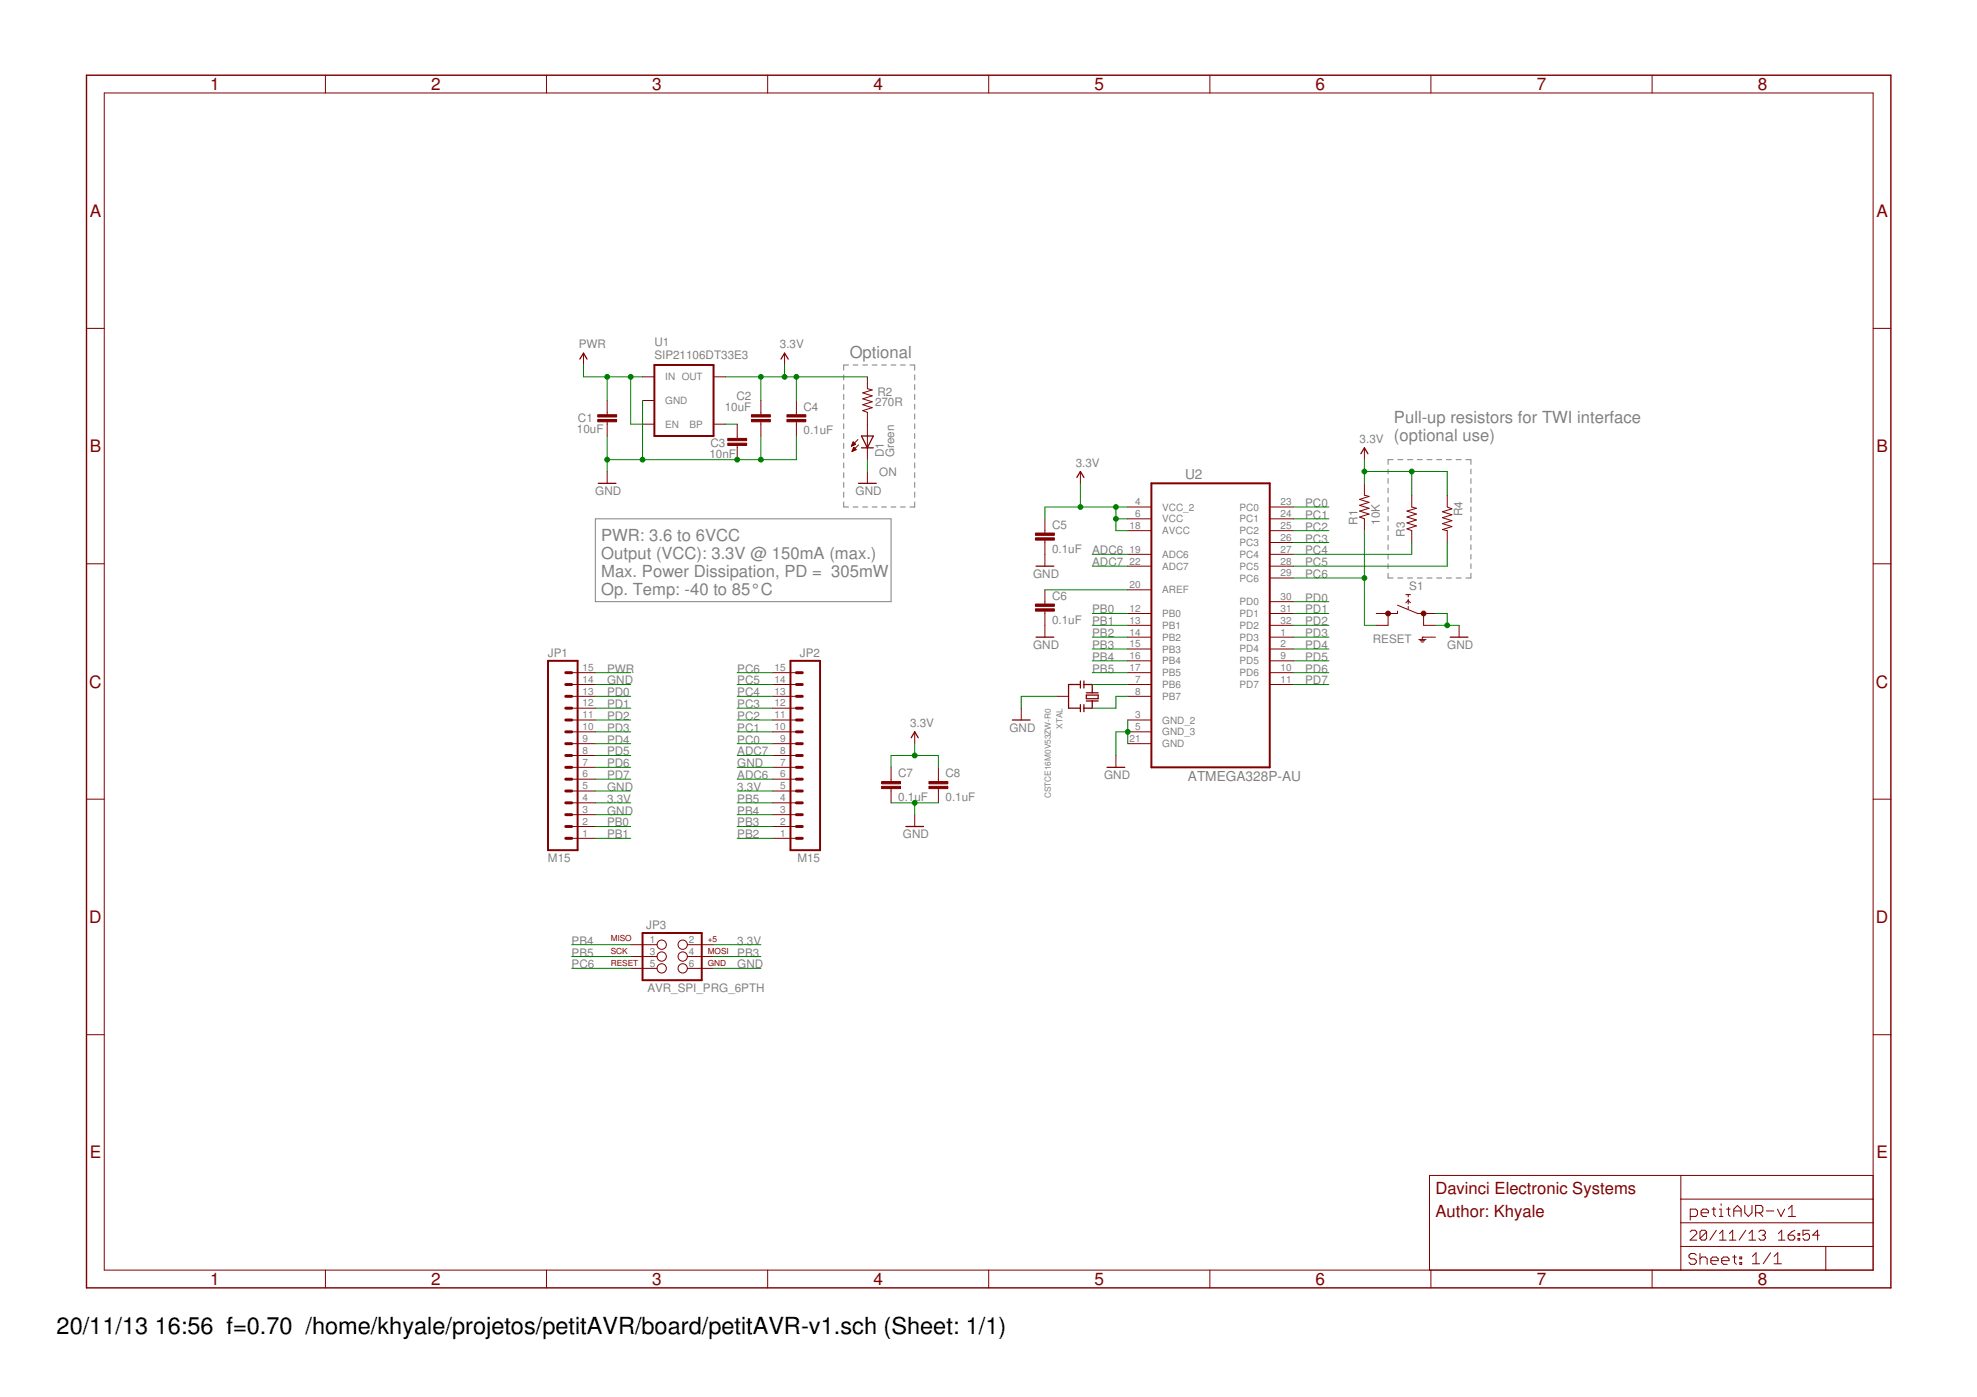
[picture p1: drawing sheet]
<svg xmlns="http://www.w3.org/2000/svg" width="297mm" height="210mm" viewBox="0 0 297 210" stroke-linecap="round" stroke-linejoin="round" font-family="sans-serif">
<g fill="none" stroke="#808080" stroke-width=".15">
<path d="M126.8 56.3v.8M126.8 57.8v.7M126.8 59.2v.8M127.5 54.8h-.7v.8M128.2 54.8h.7M129.6 54.8h.7M131 54.8h.8M132.5 54.8h.7M133.9 54.8h.7M135.3 54.8h.7M136.7 54.8h.7v.8M137.4 56.3v.8"/>
<path d="M137.4 57.8v.7M137.4 59.2v.8M89.5 78h44.4v12.4h-44.4zM126.8 60.7v.8M126.8 62.2v.8M126.8 63.7v.7M126.8 65.1v.8M126.8 66.6v.8M126.8 68.1v.7M126.8 69.5v.8M126.8 71v.8M126.8 72.5v.7"/>
<path d="M126.8 73.9v.8M126.8 75.4v.8h.7M128.2 76.2h.7M129.6 76.2h.7M131 76.2h.8M132.5 76.2h.7M133.9 76.2h.7M135.3 76.2h.7M137.4 60.7v.8M137.4 62.2v.8M137.4 63.7v.7M137.4 65.1v.8"/>
<path d="M137.4 66.6v.8M137.4 68.1v.7M137.4 69.5v.8M137.4 71v.8M137.4 72.5v.7M137.4 73.9v.8M137.4 75.4v.8h-.7M208.6 70.5v.7M208.6 71.9v.7M208.6 73.3v.8M208.6 74.8v.7M208.6 76.2v.7"/>
<path d="M208.6 77.6v.7M208.6 79v.7M209.3 69.1h-.7v.7M210 69.1h.8M211.5 69.1h.7M212.9 69.1h.8M214.4 69.1h.8M215.9 69.1h.7M217.3 69.1h.8M218.8 69.1h.7M220.2 69.1h.8v.7M221 70.5v.7"/>
<path d="M221 71.9v.7M221 73.3v.8M221 74.8v.7M221 76.2v.7M221 77.6v.7M221 79v.7M208.6 86.1v.7h.7M208.6 80.4v.8M208.6 81.9v.7M208.6 83.3v.7M208.6 84.7v.7M210 86.8h.8"/>
<path d="M211.5 86.8h.7M212.9 86.8h.8M214.4 86.8h.8M215.9 86.8h.7M217.3 86.8h.8M218.8 86.8h.7M221 80.4v.8M221 81.9v.7M221 83.3v.7M221 84.7v.7M221 86.1v.7h-.8"/>
</g>
<path d="M98.3 54.8h8.9v10.7h-8.9zM173 72.6h17.8v42.7h-17.8zM82.3 99.3h4.5v28.4h-4.5zM118.8 99.3h4.4v28.4h-4.4zM96.5 140.2h8.9v7.1h-8.9z" fill="none" stroke="#800000" stroke-width=".3"/>
<g fill="none" stroke="#800000" stroke-width=".15">
<path d="M15.7 14h265.7v176.8h-265.7zM48.9 11.3v2.7M82.1 11.3v2.7M115.3 11.3v2.7M148.5 11.3v2.7M181.8 11.3v2.7M215 11.3v2.7M248.2 11.3v2.7M13 49.3h2.7M87.7 53.1v1.7M96.5 56.6h1.8M107.2 56.6h1.8"/>
<path d="M117.9 53.1v1.7M130.3 56.6v1.8l.7 .2-1.4 .4 1.4 .5-1.4 .4 1.4 .5-1.4 .4 1.4 .5-1.4 .4 .7 .3v7.1M281.4 49.3h2.7M91.2 60.2v2.1M91.2 63.4v2.1M91.2 70.8v1.8M96.5 60.2h1.8M96.5 63.7h1.8M107.2 63.7h1.8M110.8 63.7v2.2M110.8 66.9v2.2M114.3 60.2v2.1"/>
<path d="M114.3 63.4v2.1M119.7 60.2v2.1M119.7 63.4v2.1M128 67h.1M128 66.9h.2M128 66.8h.4M128 66.8h.5M128 67.8h.1M128.1 67.7h.1M128.1 66.7h.4M128.1 66.6h.3M128.1 67.6h.3"/>
<path d="M128.1 67.6h.5M128.1 66.5h.2M128.2 66.4h.1M128.2 67.5h.4M128.2 67.4h.3M128.2 67.4h.2M128.2 67.3h.2M128.5 66.8l-.3-.4-.3 .6M128.5 66.8l-.6 .2M128.6 67.6l-.3-.4-.3 .6M128.6 67.6l-.6 .2M128.9 66l-1 1"/>
<path d="M129 66.8l-1 1M130.3 70.8v1.8M157 78v2.1M162.3 70.8v1.8M169.4 76.2h3.6M169.4 78h3.6M169.4 79.7h3.6M190.8 76.2h3.5M190.8 78h3.5M190.8 79.7h3.5M205 72.6v1.8l.7 .2-1.4 .4 1.4 .5-1.4 .4 1.4 .5-1.4 .4 1.4 .4-1.4 .5 .7 .3v1.7M205 67.3v1.8"/>
<path d="M212.1 74.4v1.8l.7 .2-1.4 .4 1.4 .4-1.4 .5 1.4 .4-1.4 .5 1.4 .4-1.4 .5 .7 .2v1.8M217.4 74.4v1.8l.7 .3-1.4 .4 1.4 .4-1.4 .5 1.4 .4-1.4 .5 1.4 .4-1.4 .5 .7 .1v1.8M13 84.7h2.7M157 81.2v3.9M157 88.6v2.2M157 91.8v3.9M169.4 83.3h3.6M169.4 85.1h3.6M169.4 88.6h3.6M169.4 92.2h3.6M169.4 94h3.6M169.4 95.7h3.6"/>
<path d="M169.4 97.5h3.6M169.4 99.3h3.6M190.8 83.3h3.5M190.8 85.1h3.5M190.8 92.2h3.5M190.8 94h3.5M190.8 95.7h3.5M190.8 97.5h3.5M190.8 99.3h3.5M190.8 81.5h3.5M190.8 86.8h3.5M190.8 90.4h3.5"/>
<path d="M208.6 92.2v1.8h-1.8M210 91.8v.4h-3.2M210 90.9l3 1.3h2.7M211.2 89.3h.7M211.2 90.6l.4-.4 .3 .4M211.6 89.3v.4M211.6 90v.8M211.6 91.1v.4M213.2 96.1h1M213.4 96.3h.7M213.5 96.5h.4M213.9 92.2v1.8h1.8"/>
<path d="M215.7 95.7h-2v.4M219.2 94v1.7M281.4 84.7h2.7M85.9 118.9h3.6M85.9 117.1h3.6M85.9 115.3h3.6M85.9 113.5h3.6M85.9 111.7h3.6M85.9 110h3.6M85.9 108.2h3.6M85.9 106.4h3.6M85.9 104.6h3.6"/>
<path d="M85.9 102.8h3.6M85.9 101.1h3.6M116.1 118.9h3.6M116.1 117.1h3.6M116.1 115.3h3.6M116.1 113.5h3.6M116.1 111.7h3.6M116.1 110h3.6M116.1 108.2h3.6M116.1 106.4h3.6M116.1 104.6h3.6M116.1 102.8h3.6"/>
<path d="M116.1 101.1h3.6M133.9 115.3v2.1M133.9 118.5v2.1M137.4 110v1.7M141 115.3v2.1M141 118.5v2.1M153.4 106.4v1.8M158.8 104.6h1.7M167.7 113.5v1.8M169.4 111.7h3.6M169.4 110h3.6M169.4 108.2h3.6"/>
<path d="M169.4 104.6h3.6M169.4 102.8h3.6M169.4 101.1h3.6M190.8 102.8h3.5M190.8 101.1h3.5M13 120.1h2.7M85.9 126h3.6M85.9 124.2h3.6M85.9 122.4h3.6M85.9 120.6h3.6M116.1 126h3.6M116.1 124.2h3.6"/>
<path d="M116.1 122.4h3.6M116.1 120.6h3.6M137.4 122.4v1.8M281.4 120.1h2.7M13 155.5h2.7M94.8 141.9h3.9M94.8 143.7h3.9M94.8 145.5h3.9M103.3 141.9h3.9M103.3 143.7h3.9M103.3 145.5h3.9M281.4 155.5h2.7"/>
<path d="M252.5 176.6v14.2M281.4 176.6h-66.6v14.2M48.9 190.8v2.7M82.1 190.8v2.7M115.3 190.8v2.7M148.5 190.8v2.7M181.8 190.8v2.7M215 190.8v2.7M248.2 190.8v2.7M252.5 187.3h28.9M252.5 183.7h28.9M252.5 180.2h28.9"/>
<path d="M253.9 185.1l.3-.3h.5l.2 .3v.3l-1 .9h1M254 182.8h.8l.2-.3v-.6l-.2-.2h-.8v1.6M254.9 188.6l-.3-.3h-.6l-.2 .3v.3l.2 .2h.6l.3 .3v.3l-.3 .3h-.6l-.2-.3M255.4 188.3v1.7M255.4 189.1l.3-.2h.5l.3 .2v.9M255.6 182.2h1.1v-.3l-.3-.2h-.5l-.3 .2v.6l.3 .3h.5M256.4 185.1v1l-.2 .2h-.5l-.3-.2M256.4 185.1l-.2-.3h-.5l-.3 .3v1M256.4 185.1l-1 1M257 189.4h1.1v-.3l-.2-.2h-.6l-.3 .2v.6l.3 .3h.6M257.2 181.7h.6M257.5 181.4v1.1l.3 .3"/>
<path d="M257.9 184.8l-1 1.5M258.3 181.7h.3v1.1M258.3 182.8h.6M258.4 186.3h1M258.4 185.4l.4-.6v1.5M258.6 180.9v.2M258.7 189.4h1.1v-.3l-.3-.2h-.5l-.3 .2v.6l.3 .3h.5M259.4 181.7h.5M259.7 181.4v1.1l.2 .3M259.8 186.3h1M259.8 185.4l.5-.6v1.5M260.3 188.9h.6"/>
<path d="M260.5 182.8v-1.1l.5-.6 .6 .6v1.1M260.5 181.9h1.1M260.6 188.6v1.1l.3 .3M261.4 188.9h.3v.2h-.3zM261.4 189.7h.3v.3h-.3zM262.1 181.1v1.1l.6 .6 .5-.6v-1.1M262.3 184.8l-1 1.5M262.8 186.3h1M262.8 185.4l.5-.6v1.5M263.3 188.8l.5-.6v1.7M263.3 189.9h1.1M263.8 182.2h.8l.3-.3v-.5l-.3-.3h-.8v1.7"/>
<path d="M264.3 185.1l.2-.3h.5l.2 .3v.3l-.2 .2M264.3 182.2l.6 .6M264.8 185.6h.2M265 185.6l.2 .2v.3l-.2 .2h-.5l-.2-.2M265.4 181.9h1.1M266 188.2l-1.1 1.7M266.6 189.9h1.1M266.6 188.8l.5-.6v1.7M267.1 181.7l.5 1.1 .5-1.1M267.2 186.3h1M267.2 185.4l.5-.6v1.5M268.7 185.6h.7l.3 .2v.3l-.3 .2h-.5l-.2-.2z"/>
<path d="M268.7 182.8h1.1M268.7 181.7l.5-.6v1.7M269.7 184.8l-.5 .3-.5 .5M270.2 186.1h.2v.2h-.2zM270.2 185.4h.2v.2h-.2zM271.9 184.8h-1v.8l.5-.2h.2l.3 .2v.5l-.3 .2h-.5l-.2-.2M273.3 185.6h-.9l.7-.8v1.5M274.3 187.3v3.5"/>
<circle cx="99.4" cy="143.7" r=".7"/>
<circle cx="99.4" cy="145.5" r=".7"/>
<circle cx="99.4" cy="141.9" r=".7"/>
<circle cx="102.6" cy="141.9" r=".7"/>
<circle cx="102.6" cy="143.7" r=".7"/>
<circle cx="102.6" cy="145.5" r=".7"/>
</g>
<g fill="#800000" stroke="#800000" stroke-width=".15">
<path d="M89.8 62.3h2.8v.4h-2.8z"/>
<path d="M89.8 63h2.8v.4h-2.8z"/>
<path d="M112.9 62.3h2.8v.4h-2.8z"/>
<path d="M112.9 63h2.8v.4h-2.8z"/>
<path d="M109.3 65.9h2.9v.3h-2.9z"/>
<path d="M109.3 66.6h2.9v.3h-2.9z"/>
<path d="M118.2 63h2.9v.4h-2.9z"/>
<path d="M118.2 62.3h2.9v.4h-2.9z"/>
<path d="M155.6 80.8h2.8v.4h-2.8z"/>
<path d="M155.6 80.1h2.8v.3h-2.8z"/>
<path d="M155.6 91.5h2.8v.3h-2.8z"/>
<path d="M155.6 90.8h2.8v.3h-2.8z"/>
<path d="M139.6 118.2h2.8v.3h-2.8z"/>
<path d="M139.6 117.4h2.8v.4h-2.8z"/>
<path d="M132.5 118.2h2.8v.3h-2.8z"/>
<path d="M132.5 117.4h2.8v.4h-2.8z"/>
</g>
<g fill="none" stroke="#800000" stroke-width=".19">
<path d="M87.1 54l.6-.9 .5 .9M117.3 54l.6-.9 .5 .9M89.9 72.6h2.6M129 72.6h2.7M129.4 65.5h1.8l-.9 1.8zM129.4 67.3h1.8M161.8 71.7l.5-.9 .6 .9M204.5 68.2l.5-.9 .5 .9M155.7 95.7h2.6M155.7 85.1h2.6M217.9 95.7h2.7M136.9 110.8l.5-.8 .6 .8"/>
<path d="M152.1 108.2h2.7M162.3 102.3v1.1M162.3 105.9v1M162.3 102.8h-1.8v3.6h1.8M162.9 102.3v1.1M162.9 105.9v1M162.9 102.8h1.2v1.3M163.2 104.4h1.8v.6h-1.8zM163.2 104.1h1.8M163.2 105.3h1.8M164.1 105.3v1.1h-1.2M166.3 115.3h2.7"/>
<path d="M136.1 124.2h2.7"/>
</g>
<g fill="none" stroke="#800000" stroke-width=".44">
<path d="M85 118.9h.9M85 117.1h.9M85 115.3h.9M85 113.5h.9M85 111.7h.9M85 110h.9M85 108.2h.9M85 106.4h.9M85 104.6h.9M85 102.8h.9M85 101.1h.9M119.7 118.9h.8"/>
<path d="M119.7 117.1h.8M119.7 115.3h.8M119.7 113.5h.8M119.7 111.7h.8M119.7 110h.8M119.7 108.2h.8M119.7 106.4h.8M119.7 104.6h.8M119.7 102.8h.8M119.7 101.1h.8M85 122.4h.9M85 124.2h.9"/>
<path d="M85 126h.9M85 120.6h.9M119.7 122.4h.8M119.7 124.2h.8M119.7 126h.8M119.7 120.6h.8"/>
</g>
<g fill="#800000" stroke="#800000" stroke-width=".15">
<circle cx="213.9" cy="92.2" r=".36"/>
<circle cx="208.6" cy="92.2" r=".36"/>
</g>
<path d="M13 11.3h271.1v182.2h-271.1z" fill="none" stroke="#800000" stroke-width=".21"/>
<g fill="none" stroke="#008000" stroke-width=".15">
<path d="M87.7 54.8v1.8h8.8M91.2 56.6v3.6M94.8 56.6v7.1h1.7M109 56.6h21.3M114.3 56.6v3.6M117.9 54.8v1.8M119.7 56.6v3.6M91.2 65.5v5.3M96.5 60.2v8.9M109 63.7h1.8M114.3 65.5v3.6M119.7 65.5v3.6h-28.5"/>
<path d="M130.3 69.1v1.7M162.3 72.6v3.6M167.7 76.2v3.5h1.7M167.7 78h1.7M169.4 76.2h-12.4v1.8M194.3 76.2h5.4M194.3 78h5.4M194.3 79.7h5.4M205 79.7v14.3h1.8M205 70.8h12.4v3.6M205 69.1v3.5M212.1 70.8v3.6"/>
<path d="M157 88.6h12.4M164.1 94h5.3M164.1 92.2h5.3M164.1 95.7h5.3M164.1 97.5h5.3M164.1 99.3h5.3M164.1 85.1h5.3M164.1 83.3h5.3M194.3 94h5.4M194.3 92.2h5.4M194.3 90.4h5.4M194.3 95.7h5.4"/>
<path d="M194.3 97.5h5.4M194.3 99.3h5.4M194.3 86.8h10.7M194.3 81.5h5.4M212.1 81.5v1.8h-17.8M215.7 94h3.5M215.7 92.2h1.7v1.8M217.4 81.5v3.6h-23.1M89.5 102.8h5.3M89.5 118.9h5.3M89.5 115.3h5.3M89.5 110h5.3"/>
<path d="M89.5 104.6h5.3M89.5 113.5h5.3M89.5 101.1h5.3M89.5 106.4h5.3M89.5 108.2h5.3M89.5 111.7h5.3M89.5 117.1h5.3M110.8 102.8h5.3M110.8 118.9h5.3M110.8 115.3h5.3M110.8 110h5.3M110.8 104.6h5.3"/>
<path d="M110.8 113.5h5.3M110.8 101.1h5.3M110.8 106.4h5.3M110.8 108.2h5.3M110.8 111.7h5.3M110.8 117.1h5.3M133.9 115.3v-1.8h7.1v1.8M137.4 111.7v1.8M158.8 104.6h-5.4v1.8M164.1 102.8h5.3M164.1 101.1h5.3M169.4 108.2v3.5"/>
<path d="M169.4 110h-1.7v3.5M169.4 104.6h-1.7v1.8h-3.6M194.3 102.8h5.4M194.3 101.1h5.4M89.5 122.4h5.3M89.5 120.6h5.3M89.5 124.2h5.3M89.5 126h5.3M110.8 122.4h5.3M110.8 120.6h5.3M110.8 124.2h5.3M110.8 126h5.3"/>
<path d="M133.9 120.6h7.1M137.4 120.6v1.8M85.9 145.5h8.9M85.9 141.9h8.9M85.9 143.7h8.9M107.2 145.5h7.1M107.2 141.9h7.1M107.2 143.7h7.1"/>
</g>
<g fill="#008000" stroke="#008000" stroke-width=".15">
<circle cx="110.8" cy="69.1" r=".36"/>
<circle cx="91.2" cy="69.1" r=".36"/>
<circle cx="96.5" cy="69.1" r=".36"/>
<circle cx="114.3" cy="69.1" r=".36"/>
<circle cx="169.4" cy="110" r=".36"/>
<circle cx="217.4" cy="94" r=".36"/>
<circle cx="137.4" cy="120.6" r=".36"/>
<circle cx="114.3" cy="56.6" r=".36"/>
<circle cx="117.9" cy="56.6" r=".36"/>
<circle cx="119.7" cy="56.6" r=".36"/>
<circle cx="205" cy="70.8" r=".36"/>
<circle cx="212.1" cy="70.8" r=".36"/>
<circle cx="167.7" cy="76.2" r=".36"/>
<circle cx="167.7" cy="78" r=".36"/>
<circle cx="162.3" cy="76.2" r=".36"/>
<circle cx="137.4" cy="113.5" r=".36"/>
<circle cx="94.8" cy="56.6" r=".36"/>
<circle cx="91.2" cy="56.6" r=".36"/>
<circle cx="205" cy="86.8" r=".36"/>
</g>
<g font-size="3.5">
<text x="8.5" y="200.5">20/11/13</text>
<text x="23.2" y="200.5">16:56 f=0.70 /home/khyale/projetos/petitAVR/board/petitAVR-v1.sch (Sheet: 1/1)</text>
</g>
<g font-size="2.6" fill="#800000">
<text x="31.6" y="13.5">1</text>
<text x="64.8" y="13.5">2</text>
<text x="98" y="13.5">3</text>
<text x="131.2" y="13.5">4</text>
<text x="164.4" y="13.5">5</text>
<text x="197.7" y="13.5">6</text>
<text x="230.9" y="13.5">7</text>
<text x="264.1" y="13.5">8</text>
<text x="13.5" y="32.6">A</text>
<text x="281.9" y="32.6">A</text>
<text x="13.5" y="67.9">B</text>
<text x="281.9" y="67.9">B</text>
<text x="13.4" y="103.3">C</text>
<text x="281.8" y="103.3">C</text>
<text x="13.4" y="138.7">D</text>
<text x="281.8" y="138.7">D</text>
<text x="13.5" y="174.1">E</text>
<text x="281.9" y="174.1">E</text>
<text x="31.6" y="193.1">1</text>
<text x="64.8" y="193.1">2</text>
<text x="98" y="193.1">3</text>
<text x="131.2" y="193.1">4</text>
<text x="164.4" y="193.1">5</text>
<text x="197.7" y="193.1">6</text>
<text x="230.9" y="193.1">7</text>
<text x="264.1" y="193.1">8</text>
</g>
<g font-size="2.5" fill="#808080">
<text x="127.7" y="53.8">Optional</text>
<text x="209.4" y="63.6">Pull-up resistors for TWI interface</text>
<text x="209.4" y="66.2">(optional use)</text>
<text x="90.3" y="81.3">PWR: 3.6 to 6VCC</text>
<text x="90.3" y="84">Output (VCC): 3.3V @ 150mA (max.)</text>
<text x="90.3" y="86.7">Max. Power Dissipation, PD = 305mW</text>
<text x="90.3" y="89.3">Op. Temp: -40 to 85°C</text>
</g>
<g font-size="2.5" fill="#800000">
<text x="215.7" y="179.5">Davinci Electronic Systems</text>
<text x="215.7" y="182.8">Author: Khyale</text>
</g>
<g font-size="2.1" fill="#808080">
<text x="178" y="72">U2</text>
<text x="178.5" y="117.3">ATMEGA328P-AU</text>
</g>
<g font-size="1.8" fill="#808080">
<text x="87" y="52.4">PWR</text>
<text x="98.3" y="54">SIP21106DT33E3</text>
<text x="98.3" y="52">U1</text>
<text x="117.2" y="52.4">3.3V</text>
<text x="131.8" y="59.5">R2</text>
<text x="86.7" y="65.1">10uF</text>
<text x="86.8" y="63.5">C1</text>
<text x="108.9" y="61.7">10uF</text>
<text x="110.7" y="60.1">C2</text>
<text x="120.7" y="65.2">0.1uF</text>
<text x="120.7" y="61.7">C4</text>
<text x="131.5" y="61.1">270R</text>
<text x="106.6" y="68.8">10nF</text>
<text x="106.8" y="67.2">C3</text>
<text x="132.1" y="71.6">ON</text>
<text x="132.8" y="68.7" transform="rotate(-90 132.8 68.7)">D1</text>
<text x="134.3" y="68.7" transform="rotate(-90 134.3 68.7)">Green</text>
<text x="161.6" y="70.1">3.3V</text>
<text x="204.3" y="66.6">3.3V</text>
<text x="89.4" y="74.4">GND</text>
<text x="128.6" y="74.4">GND</text>
<text x="196.1" y="78">PC1</text>
<text x="196.1" y="76.2">PC0</text>
<text x="219.7" y="77.5" transform="rotate(-90 219.7 77.5)">R4</text>
<text x="158.1" y="83">0.1uF</text>
<text x="158.1" y="79.5">C5</text>
<text x="164.1" y="83.3">ADC6</text>
<text x="196.1" y="83.3">PC4</text>
<text x="196.1" y="81.5">PC3</text>
<text x="196.1" y="79.7">PC2</text>
<text x="203.9" y="78.8" transform="rotate(-90 203.9 78.8)">R1</text>
<text x="207.3" y="78.8" transform="rotate(-90 207.3 78.8)">10K</text>
<text x="211.1" y="80.6" transform="rotate(-90 211.1 80.6)">R3</text>
<text x="155.2" y="86.8">GND</text>
<text x="164.1" y="85.1">ADC7</text>
<text x="196.1" y="86.8">PC6</text>
<text x="196.1" y="85.1">PC5</text>
<text x="211.7" y="88.6">S1</text>
<text x="158.1" y="93.7">0.1uF</text>
<text x="158.1" y="90.1">C6</text>
<text x="164.1" y="92.2">PB0</text>
<text x="164.1" y="94">PB1</text>
<text x="164.1" y="95.7">PB2</text>
<text x="196.1" y="90.4">PD0</text>
<text x="196.1" y="92.2">PD1</text>
<text x="196.1" y="94">PD2</text>
<text x="196.1" y="95.7">PD3</text>
<text x="82.3" y="98.8">JP1</text>
<text x="91.2" y="101.1">PWR</text>
<text x="110.8" y="101.1">PC6</text>
<text x="120.2" y="98.8">JP2</text>
<text x="155.2" y="97.5">GND</text>
<text x="164.1" y="101.1">PB5</text>
<text x="164.1" y="97.5">PB3</text>
<text x="164.1" y="99.3">PB4</text>
<text x="196.1" y="97.5">PD4</text>
<text x="196.1" y="99.3">PD5</text>
<text x="196.1" y="101.1">PD6</text>
<text x="206.3" y="96.6">RESET</text>
<text x="217.4" y="97.5">GND</text>
<text x="91.2" y="102.8">GND</text>
<text x="91.2" y="104.6">PD0</text>
<text x="91.2" y="106.4">PD1</text>
<text x="110.8" y="102.8">PC5</text>
<text x="110.8" y="104.6">PC4</text>
<text x="110.8" y="106.4">PC3</text>
<text x="196.1" y="102.8">PD7</text>
<text x="91.2" y="108.2">PD2</text>
<text x="91.2" y="110">PD3</text>
<text x="91.2" y="111.7">PD4</text>
<text x="91.2" y="113.5">PD5</text>
<text x="110.8" y="108.2">PC2</text>
<text x="110.8" y="110">PC1</text>
<text x="110.8" y="111.7">PC0</text>
<text x="110.8" y="113.5">ADC7</text>
<text x="136.7" y="109.2">3.3V</text>
<text x="151.7" y="110">GND</text>
<text x="91.2" y="118.8">GND</text>
<text x="91.2" y="115.3">PD6</text>
<text x="91.2" y="117.1">PD7</text>
<text x="110.8" y="115.3">GND</text>
<text x="110.8" y="118.8">3.3V</text>
<text x="110.8" y="117.1">ADC6</text>
<text x="135" y="116.8">C7</text>
<text x="142.1" y="116.8">C8</text>
<text x="165.9" y="117.1">GND</text>
<text x="91.2" y="122.4">GND</text>
<text x="91.2" y="120.6">3.3V</text>
<text x="91.2" y="124.2">PB0</text>
<text x="91.2" y="126">PB1</text>
<text x="110.8" y="120.6">PB5</text>
<text x="110.8" y="124.2">PB3</text>
<text x="110.8" y="126">PB2</text>
<text x="110.8" y="122.4">PB4</text>
<text x="135" y="120.4">0.1uF</text>
<text x="135.7" y="126">GND</text>
<text x="142.1" y="120.4">0.1uF</text>
<text x="82.3" y="129.5">M15</text>
<text x="119.8" y="129.5">M15</text>
<text x="85.9" y="143.7">PB5</text>
<text x="85.9" y="142">PB4</text>
<text x="97.1" y="139.6">JP3</text>
<text x="110.8" y="142">3.3V</text>
<text x="110.8" y="143.7">PB3</text>
<text x="85.9" y="145.5">PC6</text>
<text x="97.3" y="149.1">AVR_SPI_PRG_6PTH</text>
<text x="110.8" y="145.5">GND</text>
</g>
<g font-size="1.5" fill="#808080">
<text x="100" y="57.2">IN OUT</text>
<text x="100" y="60.7">GND</text>
<text x="100" y="64.3">EN</text>
<text x="103.6" y="64.3">BP</text>
<text x="170.5" y="75.9">4</text>
<text x="170.5" y="77.7">6</text>
<text x="174.6" y="76.7">VCC_2</text>
<text x="186.2" y="76.7">PC0</text>
<text x="192.4" y="75.9">23</text>
<text x="192.4" y="77.7">24</text>
<text x="169.7" y="79.5">18</text>
<text x="169.7" y="83">19</text>
<text x="174.6" y="78.5">VCC</text>
<text x="174.6" y="80.3">AVCC</text>
<text x="174.6" y="83.8">ADC6</text>
<text x="186.2" y="78.5">PC1</text>
<text x="186.2" y="80.3">PC2</text>
<text x="186.2" y="82">PC3</text>
<text x="186.2" y="83.8">PC4</text>
<text x="192.4" y="79.5">25</text>
<text x="192.4" y="81.3">26</text>
<text x="192.4" y="83">27</text>
<text x="169.7" y="84.8">22</text>
<text x="169.7" y="88.4">20</text>
<text x="174.6" y="85.6">ADC7</text>
<text x="174.6" y="89.2">AREF</text>
<text x="186.2" y="85.6">PC5</text>
<text x="186.2" y="87.4">PC6</text>
<text x="192.4" y="84.8">28</text>
<text x="192.4" y="86.6">29</text>
<text x="169.7" y="91.9">12</text>
<text x="169.7" y="93.7">13</text>
<text x="169.7" y="95.5">14</text>
<text x="174.6" y="92.7">PB0</text>
<text x="174.6" y="94.5">PB1</text>
<text x="186.2" y="90.9">PD0</text>
<text x="186.2" y="92.7">PD1</text>
<text x="186.2" y="94.5">PD2</text>
<text x="192.4" y="90.2">30</text>
<text x="192.4" y="91.9">31</text>
<text x="192.4" y="93.7">32</text>
<text x="192.4" y="95.5">1</text>
<text x="87.5" y="100.8">15</text>
<text x="116.4" y="100.8">15</text>
<text x="169.7" y="97.3">15</text>
<text x="169.7" y="99">16</text>
<text x="169.7" y="100.8">17</text>
<text x="174.6" y="96.3">PB2</text>
<text x="174.6" y="98">PB3</text>
<text x="174.6" y="99.8">PB4</text>
<text x="174.6" y="101.6">PB5</text>
<text x="186.2" y="96.3">PD3</text>
<text x="186.2" y="98">PD4</text>
<text x="186.2" y="99.8">PD5</text>
<text x="186.2" y="101.6">PD6</text>
<text x="192.4" y="97.3">2</text>
<text x="192.4" y="99">9</text>
<text x="192.4" y="100.8">10</text>
<text x="87.5" y="107.9">11</text>
<text x="87.5" y="106.2">12</text>
<text x="87.5" y="104.4">13</text>
<text x="87.5" y="102.6">14</text>
<text x="116.4" y="107.9">11</text>
<text x="116.4" y="106.2">12</text>
<text x="116.4" y="104.4">13</text>
<text x="116.4" y="102.6">14</text>
<text x="170.5" y="102.6">7</text>
<text x="170.5" y="104.4">8</text>
<text x="170.5" y="107.9">3</text>
<text x="174.6" y="103.4">PB6</text>
<text x="174.6" y="105.2">PB7</text>
<text x="186.2" y="103.4">PD7</text>
<text x="192.4" y="102.6">11</text>
<text x="87.5" y="113.3">8</text>
<text x="87.5" y="111.5">9</text>
<text x="87.5" y="109.7">10</text>
<text x="116.4" y="109.7">10</text>
<text x="117.2" y="113.3">8</text>
<text x="117.2" y="111.5">9</text>
<text x="169.7" y="111.5">21</text>
<text x="170.5" y="109.7">5</text>
<text x="174.6" y="108.7">GND_2</text>
<text x="174.6" y="110.5">GND_3</text>
<text x="174.6" y="112.3">GND</text>
<text x="87.5" y="118.6">5</text>
<text x="87.5" y="116.8">6</text>
<text x="87.5" y="115">7</text>
<text x="117.2" y="118.6">5</text>
<text x="117.2" y="116.8">6</text>
<text x="117.2" y="115">7</text>
<text x="87.5" y="125.7">1</text>
<text x="87.5" y="123.9">2</text>
<text x="87.5" y="122.2">3</text>
<text x="87.5" y="120.4">4</text>
<text x="117.2" y="125.7">1</text>
<text x="117.2" y="123.9">2</text>
<text x="117.2" y="122.2">3</text>
<text x="117.2" y="120.4">4</text>
<text x="97.6" y="141.7">1</text>
<text x="97.6" y="143.5">3</text>
<text x="103.5" y="141.7">2</text>
<text x="103.5" y="143.5">4</text>
<text x="97.6" y="145.3">5</text>
<text x="103.5" y="145.3">6</text>
</g>
<g font-size="1.2" fill="#808080">
<text x="159.7" y="109.5" transform="rotate(-90 159.7 109.5)">XTAL</text>
<text x="157.9" y="120" transform="rotate(-90 157.9 120)">CSTCE16M0V53ZW-R0</text>
</g>
<g font-size="1.2" fill="#800000">
<text x="91.8" y="143.4">SCK</text>
<text x="91.8" y="141.4">MISO</text>
<text x="106.3" y="143.3">MOSI</text>
<text x="106.3" y="141.6">+5</text>
<text x="91.8" y="145.2">RESET</text>
<text x="106.3" y="145.2">GND</text>
</g>
</svg>
